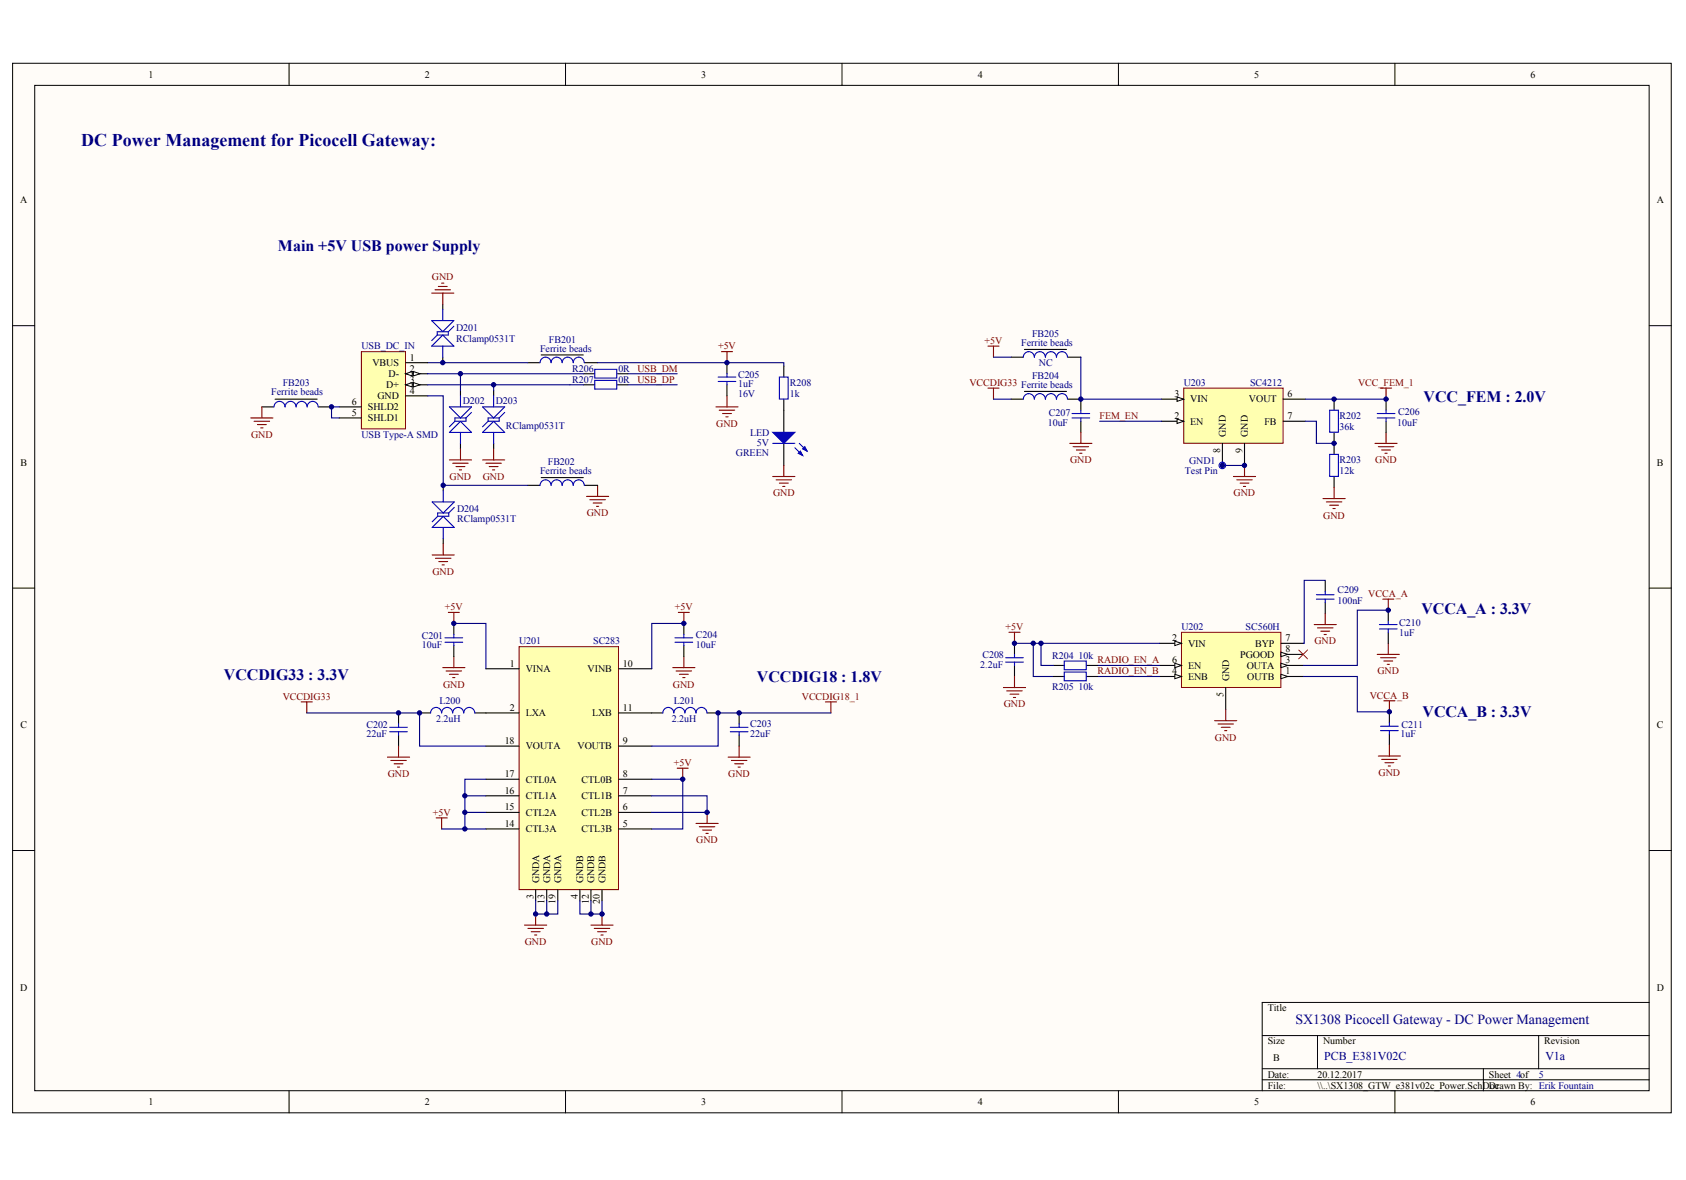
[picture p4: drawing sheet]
<svg xmlns="http://www.w3.org/2000/svg" width="289mm" height="202mm" viewBox="0 0 289 202" stroke-linecap="round" stroke-linejoin="round" font-family="sans-serif">
<g fill="#fffcf8" stroke="#000" stroke-width=".17">
<path d="M2.2 10.8h284.2v179.8h-284.2z"/>
<path d="M5.9 14.6h276.7v172.2h-276.7z"/>
</g>
<g fill="none" stroke="#000" stroke-width=".17">
<path d="M49.5 10.8v3.8M96.9 10.8v3.8M144.3 10.8v3.8M191.7 10.8v3.8M239 10.8v3.8M2.2 55.8h3.7M282.6 55.8h3.8M2.2 100.7h3.7M282.6 100.7h3.8M2.2 145.7h3.7M282.6 145.7h3.8M216.3 177.4h66.3"/>
<path d="M225.8 177.4v5.7M263.7 177.4v5.7M282.6 171.7h-66.3v15.2M49.5 186.9v3.8M96.9 186.9v3.8M144.3 186.9v3.8M191.7 186.9v3.8M216.3 183.1h66.3M216.3 185h66.3M239 186.9v3.8M254.2 183.1v3.8"/>
</g>
<g fill="none" stroke="#800000" stroke-width=".19">
<path d="M183.3 76h3.8M183.9 76.5h2.6M184.5 77.1h1.5M185 77.7h.4M185.2 74.1v1.9M213.3 79.7v1.9M235.6 76h3.8M236.2 76.5h2.7M236.6 66.5h1.9M236.8 77.1h1.5M237.3 77.7h.4M237.5 66.5v1.9"/>
<path d="M237.5 74.1v1.9M211.4 81.6h3.8M211.9 82.2h2.7M212.5 82.8h1.5M213.1 83.3h.4M75.9 114.4h3.8M76.4 114.9h2.7M77 115.5h1.5M77.6 116.1h.4M77.8 112.5v1.9"/>
</g>
<path d="M185.2 68.4v1.9M185.2 72.2v1.9" fill="none" stroke="#000" stroke-width=".19"/>
<path d="M183.7 71.6h3M183.7 70.8h3M185.2 70.3v.5M185.2 71.6v.6" fill="none" stroke="#00f" stroke-width=".19"/>
<path d="M89 110.8h17v41.6h-17z" fill="#ffffb0" stroke="#800000" stroke-width=".17"/>
<g fill="none" stroke="#000" stroke-width=".19">
<path d="M83.3 114.6h5.7M106 114.6h5.7M68.3 122.1v1.9M68.3 125.9v1.9M71.9 122.1h1.9M81.4 122.1h7.6M83.3 127.8h5.7M83.3 133.5h5.7M83.3 136.3h5.7M83.3 139.2h5.7M106 122.1h7.6M106 127.8h5.7"/>
<path d="M106 133.5h5.7M106 136.3h5.7M106 139.2h5.7M121.2 122.1h1.9M126.7 122.1v1.9M126.7 125.9v1.9M83.3 142h5.7M91.8 152.4v1.9M93.7 152.4v1.9M95.6 152.4v1.9M99.4 152.4v1.9M101.3 152.4v1.9"/>
<path d="M103.2 152.4v1.9M106 142h5.7"/>
</g>
<g fill="none" stroke="#800000" stroke-width=".19">
<path d="M76.8 104.9h1.9M77.8 104.9v1.9M115.3 114.4h3.8M115.9 114.9h2.6M116.2 104.9h1.9M116.4 115.5h1.5M117 116.1h.4M117.2 104.9v1.9M117.2 112.5v1.9M66.4 129.7h3.8M67 130.3h2.6M67.5 130.8h1.6"/>
<path d="M68.1 131.4h.4M68.3 127.8v1.9M116.1 131.6h1.8M117 131.6v1.9M121.2 139.2v1.9M124.8 129.7h3.8M125.3 130.3h2.7M125.9 130.8h1.5M126.5 131.4h.4M126.7 127.8v1.9M74.7 140.1h1.9M75.7 140.1v1.9"/>
<path d="M89.9 158.5h3.8M90.5 159h2.6M91 159.6h1.6M91.8 156.6v1.9M101.3 158.5h3.8M101.8 159h2.7M102.4 159.6h1.5M103.2 156.6v1.9M119.3 141.1h3.8M119.8 141.6h2.7M120.4 142.2h1.5M121 142.8h.4"/>
<path d="M91.6 160.2h.4M103 160.2h.4"/>
</g>
<path d="M77.8 106.8h5.5v7.8M117.2 106.8h-5.5v7.8M93.7 154.3v2.3M101.3 154.3v2.3" fill="none" stroke="#000080" stroke-width=".19"/>
<g fill="none" stroke="#00f" stroke-width=".19">
<path d="M66.8 125.4h3M66.8 124.6h3M68.3 124v.6M68.3 125.4v.5M75.7 122.1a.94 .94 0 0 0-1-.9 .94 .94 0 0 0-.9 .9M77.6 122.1a.94 .94 0 0 0-1-.9 .94 .94 0 0 0-.9 .9M81.4 122.1a.95 .95 0 0 0-1-.9 .95 .95 0 0 0-.9 .9 .94 .94 0 0 0-1-.9 .94 .94 0 0 0-.9 .9M115.5 122.1a.94 .94 0 0 0-1-.9 .94 .94 0 0 0-.9 .9M117.4 122.1a.94 .94 0 0 0-1-.9 .94 .94 0 0 0-.9 .9M121.1 122.1a.95 .95 0 0 0-.9-.9 .95 .95 0 0 0-.9 .9 .94 .94 0 0 0-1-.9 .94 .94 0 0 0-.9 .9M125.1 125.4h3.1M125.1 124.6h3.1"/>
<path d="M126.7 124v.6M126.7 125.4v.5"/>
</g>
<path d="M202.8 66.5h17.1v9.4h-17.1z" fill="#ffffb0" stroke="#800000" stroke-width=".17"/>
<path d="M199.1 72.2h3.7" fill="none" stroke="#000" stroke-width=".19"/>
<path d="M201.7 71.8l1.1 .4-1.1 .3z" fill="#fffcf8" stroke="#000" stroke-width=".17"/>
<path d="M199.1 68.4h3.7M209.5 76v3.7" fill="none" stroke="#000" stroke-width=".19"/>
<path d="M201.7 68l1.1 .4-1.1 .4z" fill="#fffcf8" stroke="#000" stroke-width=".17"/>
<path d="M213.3 76v3.7M219.9 68.4h3.8M219.9 72.2h3.8M228.6 68.4v1.9M228.6 74.1v3.7M237.5 68.4v1.9M237.5 72.2v1.9M228.6 81.6v1.9M173.9 110.2v1.9M173.9 114v1.9M238.1 121.9v1.9M238.1 125.7v1.9" fill="none" stroke="#000" stroke-width=".19"/>
<path d="M185.2 68.4h13.9" fill="none" stroke="#000080" stroke-width=".19"/>
<g fill="none" stroke="#00f" stroke-width=".19">
<path d="M227.9 70.3h1.5v3.7h-1.5zM227.9 77.8h1.5v3.8h-1.5zM236 71.6h3M236 70.8h3M237.5 70.3v.5M237.5 71.6v.6M172.3 113.4h3.1M172.3 112.7h3.1M173.9 112.1v.6M173.9 113.4v.6M236.6 125.2h3M236.6 124.4h3"/>
<path d="M238.1 123.8v.6M238.1 125.2v.5"/>
</g>
<g fill="none" stroke="#800000" stroke-width=".19">
<path d="M226.7 85.4h3.8M227.3 86h2.6M227.9 86.5h1.5M228.4 87.1h.4M228.6 83.5v1.9M172 117.8h3.7M172.5 118.3h2.7M172.9 108.3h1.9M173.1 118.9h1.5M173.7 119.5h.3M173.9 108.3v1.9M173.9 115.9v1.9"/>
<path d="M236 112.1h3.8M236.6 112.7h2.6M237 102.6h1.9M237.1 113.2h1.6M237.7 113.8h.4M237.9 102.6v1.9M237.9 110.2v1.9M236.2 129.5h3.8M236.8 130.1h2.6M237.3 130.7h1.6M237.9 131.2h.4M238.1 127.6v1.9"/>
</g>
<path d="M202.5 108.3h17v9.5h-17z" fill="#ffffb0" stroke="#800000" stroke-width=".17"/>
<path d="M198.7 114h3.8" fill="none" stroke="#000" stroke-width=".19"/>
<path d="M201.3 113.6l1.2 .4-1.2 .4z" fill="#fffcf8" stroke="#000" stroke-width=".17"/>
<path d="M198.7 115.9h3.8" fill="none" stroke="#000" stroke-width=".19"/>
<path d="M201.3 115.5l1.2 .4-1.2 .4z" fill="#fffcf8" stroke="#000" stroke-width=".17"/>
<path d="M210 117.8v3.8M219.5 114h3.8" fill="none" stroke="#000" stroke-width=".19"/>
<path d="M219.5 113.6l1.2 .4-1.2 .4z" fill="#fffcf8" stroke="#000" stroke-width=".17"/>
<path d="M198.7 110.2h3.8" fill="none" stroke="#000" stroke-width=".19"/>
<path d="M201.3 109.8l1.2 .4-1.2 .4z" fill="#fffcf8" stroke="#000" stroke-width=".17"/>
<path d="M219.5 115.9h3.8" fill="none" stroke="#000" stroke-width=".19"/>
<path d="M219.5 115.5l1.2 .4-1.2 .4z" fill="#fffcf8" stroke="#000" stroke-width=".17"/>
<path d="M219.5 110.2h3.8M219.5 112.1h3.8" fill="none" stroke="#000" stroke-width=".19"/>
<path d="M219.5 111.7l1.2 .4-1.2 .4z" fill="#fffcf8" stroke="#000" stroke-width=".17"/>
<g fill="none" stroke="#000080" stroke-width=".19">
<path d="M73.3 62.1h17.2M102.4 62.1h31.9v.6M188.4 72.2h10.7M209.5 79.7h3.8M223.7 72.2h1.9v3.8h3M223.7 68.4h13.8M227.1 99.4h-3.6v10.8h-.2M173.9 110.2h24.8M177.1 110.2v5.7h3.4M178.4 110.2v3.8h2.1M188.1 115.9h10.6M188.1 114h10.6"/>
<path d="M223.3 115.9h9.3v6h5.5M237.9 104.5h-5.3v9.5h-9.3M52.6 122.1h19.3v5.7h11.4M79.7 139.2h3.6M79.7 136.3h3.6M83.3 133.5h-3.6v8.5M111.7 133.5h5.3v8.5h-5.3M111.7 136.3h9.5v2.9h-9.5M126.7 122.1h-3.6v5.7h-11.4M75.7 142h7.6M91.8 154.3v2.3h3.8v-2.3M99.4 154.3v2.3h3.8v-2.3"/>
</g>
<g fill="none" stroke="#000" stroke-width=".19">
<path d="M44.9 69.7h2M47.1 68.4h7.2M54.6 69.7h2.2M90.5 62.1h2M92.7 60.8h7.2M100.2 62.1h2.2M124.6 62.1v1.9M124.6 65.9v1.9M134.3 62.7v1.9M134.3 68.4v5.7M134.3 76v3.7M209.5 79.7h.1"/>
<path d="M90.5 83.1h2M92.7 81.8h7.2M100.2 83.1h2.2M227.1 99.4v1.9M77.8 106.8v1.9M77.8 110.6v1.9M117.2 106.8v1.9M117.2 110.6v1.9M180.5 114h1.9M186.2 114h1.9M227.1 103.2v1.9M237.9 104.5v1.9"/>
<path d="M237.9 108.3v1.9"/>
</g>
<g fill="none" stroke="#00f" stroke-width=".19">
<path d="M50.7 69.7a.95 .95 0 0 0-.9-.9 .95 .95 0 0 0-1 .9 .94 .94 0 0 0-.9-.9 .94 .94 0 0 0-.9 .9M52.6 69.7a.94 .94 0 0 0-.9-.9 .94 .94 0 0 0-1 .9M54.5 69.7a.94 .94 0 0 0-.9-.9 .94 .94 0 0 0-1 .9M94.4 62.1a.94 .94 0 0 0-.9-.9 .94 .94 0 0 0-.9 .9M96.3 62.1a.94 .94 0 0 0-.9-.9 .94 .94 0 0 0-1 .9M100.1 62.1a.95 .95 0 0 0-.9-.9 .95 .95 0 0 0-1 .9 .94 .94 0 0 0-.9-.9 .94 .94 0 0 0-1 .9M123.1 65.4h3M123.1 64.6h3M124.6 64v.6M124.6 65.4v.5M132.4 76h3.8M133.6 64.6h1.5v3.8h-1.5z"/>
<path d="M136.2 76.7l1.3 1.3M137 76l1.3 1.3M94.4 83.1a.94 .94 0 0 0-.9-.9 .94 .94 0 0 0-.9 .9M96.3 83.1a.94 .94 0 0 0-.9-.9 .94 .94 0 0 0-1 .9M100.1 83.1a.95 .95 0 0 0-.9-.9 .95 .95 0 0 0-1 .9 .94 .94 0 0 0-.9-.9 .94 .94 0 0 0-1 .9M76.3 110h3M76.3 109.3h3M77.8 108.7v.6M77.8 110v.6M115.7 110h3M115.7 109.3h3M117.2 108.7v.6"/>
<path d="M117.2 110v.6M182.4 113.2h3.8v1.5h-3.8zM225.6 101.9h3M225.6 102.6h3M227.1 101.3v.6M227.1 102.6v.6M236.4 107.7h3M236.4 107h3M237.9 106.4v.6M237.9 107.7v.6"/>
<circle cx="209.5" cy="79.7" r=".56"/>
</g>
<g fill="none" stroke="#800000" stroke-width=".19">
<path d="M43 71.6h3.8M43.5 72.2h2.7M44.1 72.7h1.5M44.7 73.3h.4M44.9 69.7v1.9M122.7 69.7h3.8M123.3 70.3h2.6M123.6 60.2h1.9M123.8 70.8h1.5M124.4 71.4h.4M124.6 60.2v1.9M124.6 67.8v1.9"/>
<path d="M134.3 79.7v1.9M100.5 85h3.8M101.1 85.6h2.6M101.6 86.2h1.6M102.2 86.7h.4M102.4 83.1v1.9M132.4 81.6h3.8M133 82.2h2.6M133.6 82.8h1.5M134.1 83.3h.4M225.2 107h3.8M225.8 107.6h2.6"/>
<path d="M226.3 108.1h1.6M226.9 108.7h.4M227.1 105.1v1.9M51.6 120.2h1.9M52.6 120.2v1.9M208.2 123.5h3.7M208.7 124h2.7M209.3 124.6h1.5M209.9 125.2h.3M210 121.6v1.9M237.1 120.1h1.9M238.1 120.1v1.8"/>
</g>
<path d="M222.6 111.3l1.5 1.6M224.1 111.3l-1.5 1.6" fill="none" stroke="#f00" stroke-width=".17"/>
<g fill="#00f" stroke="#00f" stroke-width=".19">
<path d="M132.4 74.1h3.8l-1.9 1.9z"/>
<path d="M136.8 77.7l.4-.4 .3 .7z"/>
<path d="M137.5 76.9l.4-.4 .4 .8z"/>
</g>
<path d="M61.9 60.2h7.6v13.3h-7.6z" fill="#ffffb0" stroke="#800000" stroke-width=".17"/>
<path d="M69.5 62.1h3.8M69.5 64h3.8" fill="none" stroke="#000" stroke-width=".19"/>
<g fill="#fffcf8" stroke="#000" stroke-width=".17">
<path d="M69.5 64l1.1-.4v.8z"/>
<path d="M70.8 63.6l1.2 .4-1.2 .4z"/>
</g>
<path d="M69.5 65.9h3.8" fill="none" stroke="#000" stroke-width=".19"/>
<g fill="#fffcf8" stroke="#000" stroke-width=".17">
<path d="M69.5 65.9l1.1-.4v.8z"/>
<path d="M70.8 65.5l1.2 .4-1.2 .4z"/>
</g>
<g fill="none" stroke="#000" stroke-width=".19">
<path d="M75.9 52.1v.9M175.6 59.9h7.2M58.1 71.6h3.8M58.1 69.7h3.8M69.5 67.8h3.8M75.9 61.2v.9M78.9 66.9v.9M78.9 76v.9M84.6 66.9v.9M84.6 76v.9M100 64h1.9M100 65.9h1.9"/>
<path d="M105.7 64h1.9M105.7 65.9h1.9M173.3 68.4h2M173.3 61.2h2M175.6 67.1h7.2M183 68.4h2.2M183 61.2h2.2M76 83.1v1M76 92.2v1M180.5 115.9h1.9M186.2 115.9h1.9"/>
</g>
<g fill="none" stroke="#00f" stroke-width=".19">
<path d="M74 59.3l1.9-1.9 1.9 1.9zM74 54.9h3.8l-1.9 1.9zM74.9 57.4l-.9 .9M75.9 53v1.9M75.9 59.3v1.9M76.8 56.8v.6h-1.9M76.8 56.8h-1.9v.6M77.8 55.9l-1 .9M77 69.7h3.8l-1.9 1.9zM77 74.1l1.9-1.9 1.9 1.9zM78 72.2l-1 .9M78.9 67.8v1.9"/>
<path d="M78.9 74.1v1.9M79.9 71.6h-1.9v.6M79.9 71.6v.6h-1.9M80.8 70.7l-.9 .9M82.7 69.7h3.8l-1.9 1.9zM82.7 74.1l1.9-1.9 1.9 1.9zM83.6 72.2l-.9 .9M84.6 67.8v1.9M84.6 74.1v1.9M85.5 71.6h-1.9v.6M85.5 71.6v.6h-1.9M86.5 70.7l-1 .9"/>
<path d="M101.9 63.3h3.8v1.5h-3.8zM101.9 65.2h3.8v1.5h-3.8zM177.2 68.4a.94 .94 0 0 0-.9-1 .94 .94 0 0 0-.9 1M177.2 61.2a.94 .94 0 0 0-.9-1 .94 .94 0 0 0-.9 1M179.1 68.4a.94 .94 0 0 0-.9-1 .94 .94 0 0 0-.9 1M179.1 61.2a.94 .94 0 0 0-.9-1 .94 .94 0 0 0-.9 1M182.9 68.4a.95 .95 0 0 0-.9-1 .95 .95 0 0 0-1 1 .94 .94 0 0 0-.9-1 .94 .94 0 0 0-.9 1M182.9 61.2a.95 .95 0 0 0-.9-1 .95 .95 0 0 0-1 1 .94 .94 0 0 0-.9-1 .94 .94 0 0 0-.9 1M74.1 86h3.7l-1.8 1.9zM74.1 90.4l1.9-1.9 1.8 1.9zM75 88.4l-.9 1M76 84.1v1.9"/>
<path d="M76 90.4v1.8M76.9 87.9h-1.9v.5M76.9 87.9v.5h-1.9M77.8 86.9l-.9 1M182.4 115.1h3.8v1.5h-3.8z"/>
</g>
<path d="M58.1 69.7h-1.3v1.9h1.3M73.3 67.8h2.7v15.3h14.5M73.3 65.9h26.7M73.3 64h26.7M78.9 64v2.9M84.6 65.9v1M107.6 65.9h8.5M107.6 64h8.5M170.3 68.4h3M170.3 61.2h3M185.2 61.2v7.2M126.7 122.1h15.7" fill="none" stroke="#000080" stroke-width=".19"/>
<g fill="none" stroke="#800000" stroke-width=".19">
<path d="M74 50.2h3.8M74.6 49.6h2.6M75.1 49.1h1.5M75.7 48.5h.4M75.9 50.2v1.9M169.3 59.3h1.9M170.3 59.3v1.9M77 78.8h3.8M77.6 79.4h2.6M78.2 79.9h1.5M78.9 76.9v1.9M82.7 78.8h3.8"/>
<path d="M83.3 79.4h2.6M83.8 79.9h1.6M84.6 76.9v1.9M169.3 66.5h1.9M170.3 66.5v1.9M74.1 95.1h3.7M74.6 95.6h2.7M75.2 96.2h1.5M75.8 96.8h.3M76 93.2v1.9M78.7 80.5h.4M84.4 80.5h.4"/>
<path d="M141.4 120.2h1.9M142.4 120.2v1.9"/>
</g>
<g fill="#000080" stroke="#000080" stroke-width=".17">
<circle cx="56.8" cy="69.7" r=".37"/>
<circle cx="68.3" cy="122.1" r=".37"/>
<circle cx="71.9" cy="122.1" r=".37"/>
<circle cx="75.9" cy="62.1" r=".37"/>
<circle cx="75.9" cy="83.1" r=".37"/>
<circle cx="77.8" cy="106.8" r=".37"/>
<circle cx="78.9" cy="64" r=".37"/>
<circle cx="79.7" cy="142" r=".37"/>
<circle cx="79.7" cy="139.2" r=".37"/>
<circle cx="79.7" cy="136.3" r=".37"/>
<circle cx="84.6" cy="65.9" r=".37"/>
<circle cx="91.8" cy="156.6" r=".37"/>
<circle cx="93.7" cy="156.6" r=".37"/>
<circle cx="101.3" cy="156.6" r=".37"/>
<circle cx="103.2" cy="156.6" r=".37"/>
<circle cx="117" cy="133.5" r=".37"/>
<circle cx="117.2" cy="106.8" r=".37"/>
<circle cx="121.2" cy="139.2" r=".37"/>
<circle cx="123.1" cy="122.1" r=".37"/>
<circle cx="124.6" cy="62.1" r=".37"/>
<circle cx="126.7" cy="122.1" r=".37"/>
<circle cx="173.8" cy="110.2" r=".37"/>
<circle cx="177.1" cy="110.2" r=".37"/>
<circle cx="178.4" cy="110.2" r=".37"/>
<circle cx="185.2" cy="68.4" r=".37"/>
<circle cx="209.5" cy="79.7" r=".37"/>
<circle cx="213.3" cy="79.7" r=".37"/>
<circle cx="228.6" cy="75.9" r=".37"/>
<circle cx="228.6" cy="68.4" r=".37"/>
<circle cx="237.5" cy="68.4" r=".37"/>
<circle cx="237.9" cy="104.5" r=".37"/>
<circle cx="238.1" cy="121.9" r=".37"/>
</g>
<text font-size="3.1" fill="#000080" x="13.9" y="24.9">DC Power Management for Picocell Gateway:</text>
<g font-size="2.7" fill="#000080">
<text x="47.6" y="43">Main +5V USB power Supply</text>
<text x="244" y="68.9">VCC_FEM : 2.0V</text>
<text x="243.6" y="105.3">VCCA_A : 3.3V</text>
<text x="38.4" y="116.4">VCCDIG33 : 3.3V</text>
<text x="129.7" y="116.8">VCCDIG18 : 1.8V</text>
<text x="243.8" y="122.9">VCCA_B : 3.3V</text>
</g>
<text font-size="2.4" fill="#000080" x="222" y="175.4">SX1308 Picocell Gateway - DC Power Management</text>
<g font-size="2.1" fill="#000080">
<text x="226.9" y="181.5">PCB_E381V02C</text>
<text x="264.8" y="181.5">V1a</text>
</g>
<g font-size="1.7">
<text x="25.4" y="13.3">1</text>
<text x="72.8" y="13.3">2</text>
<text x="120.2" y="13.3">3</text>
<text x="167.6" y="13.3">4</text>
<text x="214.9" y="13.3">5</text>
<text x="262.3" y="13.3">6</text>
<text x="3.4" y="34.8">A</text>
<text x="283.9" y="34.8">A</text>
<text x="63.8" y="62.7">VBUS</text>
<text x="66.6" y="64.6">D-</text>
<text x="70.2" y="61.8">1</text>
<text x="70.2" y="63.7">2</text>
<text x="70.2" y="65.5">3</text>
<text x="60.3" y="71.2">5</text>
<text x="60.3" y="69.3">6</text>
<text x="63.1" y="70.3">SHLD2</text>
<text x="64.7" y="68.4">GND</text>
<text x="66.2" y="66.5">D+</text>
<text x="70.2" y="67.4">4</text>
<text x="201.2" y="71.8">2</text>
<text x="201.2" y="68">3</text>
<text x="204" y="68.9">VIN</text>
<text x="214" y="68.9">VOUT</text>
<text x="220.6" y="68">6</text>
<text x="220.6" y="71.8">7</text>
<text x="63.1" y="72.2">SHLD1</text>
<text x="204" y="72.7">EN</text>
<text x="209.1" y="77.6" transform="rotate(-90 209.1 77.6)">8</text>
<text x="210.1" y="74.8" transform="rotate(-90 210.1 74.8)">GND</text>
<text x="212.9" y="77.6" transform="rotate(-90 212.9 77.6)">9</text>
<text x="213.8" y="74.8" transform="rotate(-90 213.8 74.8)">GND</text>
<text x="216.7" y="72.7">FB</text>
<text x="3.5" y="79.8">B</text>
<text x="283.9" y="79.8">B</text>
<text x="200.9" y="113.6">6</text>
<text x="200.9" y="109.8">2</text>
<text x="203.6" y="110.8">VIN</text>
<text x="212.5" y="112.7">PGOOD</text>
<text x="215.1" y="110.8">BYP</text>
<text x="220.3" y="113.6">3</text>
<text x="220.3" y="109.8">7</text>
<text x="220.3" y="111.7">8</text>
<text x="87.4" y="114.2">1</text>
<text x="90.1" y="115.1">VINA</text>
<text x="100.7" y="115.1">VINB</text>
<text x="106.8" y="114.2">10</text>
<text x="200.9" y="115.5">4</text>
<text x="203.6" y="114.6">EN</text>
<text x="203.6" y="116.5">ENB</text>
<text x="209.7" y="119.4" transform="rotate(-90 209.7 119.4)">5</text>
<text x="210.6" y="116.6" transform="rotate(-90 210.6 116.6)">GND</text>
<text x="213.6" y="114.6">OUTA</text>
<text x="213.7" y="116.5">OUTB</text>
<text x="220.3" y="115.5">1</text>
<text x="3.5" y="124.8">C</text>
<text x="87.4" y="121.8">2</text>
<text x="90.1" y="122.7">LXA</text>
<text x="101.5" y="122.7">LXB</text>
<text x="106.8" y="121.8">11</text>
<text x="283.9" y="124.8">C</text>
<text x="86.5" y="127.4">18</text>
<text x="90.1" y="128.4">VOUTA</text>
<text x="99" y="128.4">VOUTB</text>
<text x="106.8" y="127.4">9</text>
<text x="86.5" y="133.1">17</text>
<text x="86.5" y="136">16</text>
<text x="90.1" y="134.1">CTL0A</text>
<text x="90.1" y="136.9">CTL1A</text>
<text x="99.7" y="134.1">CTL0B</text>
<text x="99.7" y="136.9">CTL1B</text>
<text x="106.8" y="133.1">8</text>
<text x="106.8" y="136">7</text>
<text x="86.5" y="138.8">15</text>
<text x="86.5" y="141.6">14</text>
<text x="90.1" y="139.7">CTL2A</text>
<text x="90.1" y="142.6">CTL3A</text>
<text x="99.7" y="139.7">CTL2B</text>
<text x="99.7" y="142.6">CTL3B</text>
<text x="106.8" y="138.8">6</text>
<text x="106.8" y="141.6">5</text>
<text x="91.4" y="154" transform="rotate(-90 91.4 154)">3</text>
<text x="92.4" y="151.3" transform="rotate(-90 92.4 151.3)">GNDA</text>
<text x="93.3" y="154.9" transform="rotate(-90 93.3 154.9)">13</text>
<text x="94.3" y="151.3" transform="rotate(-90 94.3 151.3)">GNDA</text>
<text x="95.2" y="154.9" transform="rotate(-90 95.2 154.9)">19</text>
<text x="96.2" y="151.3" transform="rotate(-90 96.2 151.3)">GNDA</text>
<text x="99" y="154" transform="rotate(-90 99 154)">4</text>
<text x="100" y="151.3" transform="rotate(-90 100 151.3)">GNDB</text>
<text x="100.9" y="154.9" transform="rotate(-90 100.9 154.9)">12</text>
<text x="101.8" y="151.3" transform="rotate(-90 101.8 151.3)">GNDB</text>
<text x="102.8" y="154.9" transform="rotate(-90 102.8 154.9)">20</text>
<text x="103.7" y="151.3" transform="rotate(-90 103.7 151.3)">GNDB</text>
<text x="3.4" y="169.7">D</text>
<text x="217.2" y="173.3">Title</text>
<text x="283.9" y="169.7">D</text>
<text x="217.2" y="178.9">Size</text>
<text x="226.7" y="178.9">Number</text>
<text x="264.6" y="178.9">Revision</text>
<text x="217.2" y="184.6">Date:</text>
<text x="218.2" y="181.8">B</text>
<text x="225.8" y="184.6">20.12.2017</text>
<text x="255.1" y="184.6">Sheet 4of</text>
<text x="25.4" y="189.3">1</text>
<text x="72.8" y="189.3">2</text>
<text x="120.2" y="189.3">3</text>
<text x="167.6" y="189.3">4</text>
<text x="214.9" y="189.3">5</text>
<text x="217.2" y="186.5">File:</text>
<text x="225.8" y="186.5">\\..\SX1308_GTW_e381v02c_Power.SchDoc</text>
<text x="255.1" y="186.5">Drawn By: Erik Fountain</text>
<text x="262.3" y="189.3">6</text>
</g>
<g font-size="1.7" fill="#800000">
<text x="74" y="48">GND</text>
<text x="123.1" y="59.9">+5V</text>
<text x="168.7" y="58.9">+5V</text>
<text x="109.2" y="63.7">USB_DM</text>
<text x="109.2" y="65.5">USB_DP</text>
<text x="166.1" y="66.1">VCCDIG33 Ferrite beads</text>
<text x="188.4" y="71.8">FEM_EN</text>
<text x="232.7" y="66.1">VCC_FEM_1</text>
<text x="43" y="75">GND</text>
<text x="122.7" y="73.1">GND</text>
<text x="77" y="82.2">GND</text>
<text x="82.7" y="82.2">GND</text>
<text x="183.4" y="79.4">GND</text>
<text x="235.7" y="79.4">GND</text>
<text x="100.5" y="88.5">GND</text>
<text x="132.5" y="85.1">GND</text>
<text x="211.4" y="85.1">GND</text>
<text x="226.8" y="88.8">GND</text>
<text x="74.1" y="98.5">GND</text>
<text x="76.2" y="104.5">+5V</text>
<text x="115.7" y="104.5">+5V</text>
<text x="172.3" y="107.9">+5V</text>
<text x="234.5" y="102.3">VCCA_A</text>
<text x="188.1" y="113.6">RADIO_EN_A</text>
<text x="225.3" y="110.4">GND</text>
<text x="48.4" y="119.9">VCCDIG33</text>
<text x="75.9" y="117.8">GND</text>
<text x="115.3" y="117.8">GND</text>
<text x="137.4" y="119.9">VCCDIG18_1</text>
<text x="188.1" y="115.5">RADIO_EN_B</text>
<text x="234.7" y="119.7">VCCA_B</text>
<text x="236" y="115.5">GND</text>
<text x="172" y="121.2">GND</text>
<text x="115.5" y="131.2">+5V</text>
<text x="208.2" y="126.9">GND</text>
<text x="66.4" y="133.1">GND</text>
<text x="124.8" y="133.1">GND</text>
<text x="236.2" y="132.9">GND</text>
<text x="74.2" y="139.7">+5V</text>
<text x="119.3" y="144.5">GND</text>
<text x="89.9" y="161.9">GND</text>
<text x="101.3" y="161.9">GND</text>
</g>
<g font-size="1.7" fill="#000080">
<text x="61.9" y="59.9">USB_DC_IN</text>
<text x="78.1" y="58.6">RClamp0531T</text>
<text x="78.1" y="56.7">D201</text>
<text x="94.1" y="58.7">FB201</text>
<text x="175" y="59.3">Ferrite beads</text>
<text x="176.9" y="57.8">FB205</text>
<text x="92.5" y="60.2">Ferrite beads</text>
<text x="98" y="63.7">R206</text>
<text x="98" y="65.5">R207</text>
<text x="106" y="63.7">0R</text>
<text x="106" y="65.5">0R</text>
<text x="126.5" y="64.8">C205</text>
<text x="176.9" y="65">FB204</text>
<text x="178" y="62.7">NC</text>
<text x="46.5" y="67.6">Ferrite beads</text>
<text x="48.5" y="66.1">FB203</text>
<text x="79.3" y="69.1">D202</text>
<text x="85" y="69.1">D203</text>
<text x="126.5" y="66.3">1uF</text>
<text x="126.5" y="68">16V</text>
<text x="135.4" y="68">1k</text>
<text x="135.4" y="66.1">R208</text>
<text x="179.7" y="71.2">C207</text>
<text x="202.9" y="66.1">U203</text>
<text x="214.2" y="66.1">SC4212</text>
<text x="229.6" y="71.8">R202</text>
<text x="239.6" y="71">C206</text>
<text x="61.9" y="75">USB Type-A SMD</text>
<text x="86.7" y="73.5">RClamp0531T</text>
<text x="128.6" y="74.6">LED</text>
<text x="129.7" y="76.3">5V</text>
<text x="179.5" y="72.9">10uF</text>
<text x="229.6" y="73.7">36k</text>
<text x="239.4" y="72.9">10uF</text>
<text x="92.5" y="81.3">Ferrite beads</text>
<text x="93.9" y="79.7">FB202</text>
<text x="126.1" y="78">GREEN</text>
<text x="203" y="81.3">Test Pin</text>
<text x="203.8" y="79.5">GND1</text>
<text x="229.6" y="81.3">12k</text>
<text x="229.6" y="79.4">R203</text>
<text x="78.3" y="89.4">RClamp0531T</text>
<text x="78.3" y="87.7">D204</text>
<text x="229.2" y="101.5">C209</text>
<text x="202.5" y="107.9">U202</text>
<text x="213.5" y="107.9">SC560H</text>
<text x="229.2" y="103.4">100nF</text>
<text x="239.8" y="107.2">C210</text>
<text x="72.3" y="111">10uF</text>
<text x="72.3" y="109.5">C201</text>
<text x="88.9" y="110.4">U201</text>
<text x="101.6" y="110.4">SC283</text>
<text x="119.3" y="111">10uF</text>
<text x="119.3" y="109.3">C204</text>
<text x="168.4" y="112.7">C208</text>
<text x="180.3" y="112.9">R204</text>
<text x="184.8" y="112.9">10k</text>
<text x="239.8" y="108.9">1uF</text>
<text x="168" y="114.4">2.2uF</text>
<text x="180.3" y="118.2">R205</text>
<text x="184.8" y="118.2">10k</text>
<text x="62.8" y="124.8">C202</text>
<text x="74.7" y="123.7">2.2uH</text>
<text x="75.3" y="120.6">L200</text>
<text x="115.1" y="123.7">2.2uH</text>
<text x="115.5" y="120.6">L201</text>
<text x="128.6" y="124.6">C203</text>
<text x="240.2" y="124.8">C211</text>
<text x="62.8" y="126.3">22uF</text>
<text x="128.6" y="126.3">22uF</text>
<text x="240" y="126.3">1uF</text>
<text x="263.7" y="184.6">5</text>
</g>
</svg>
